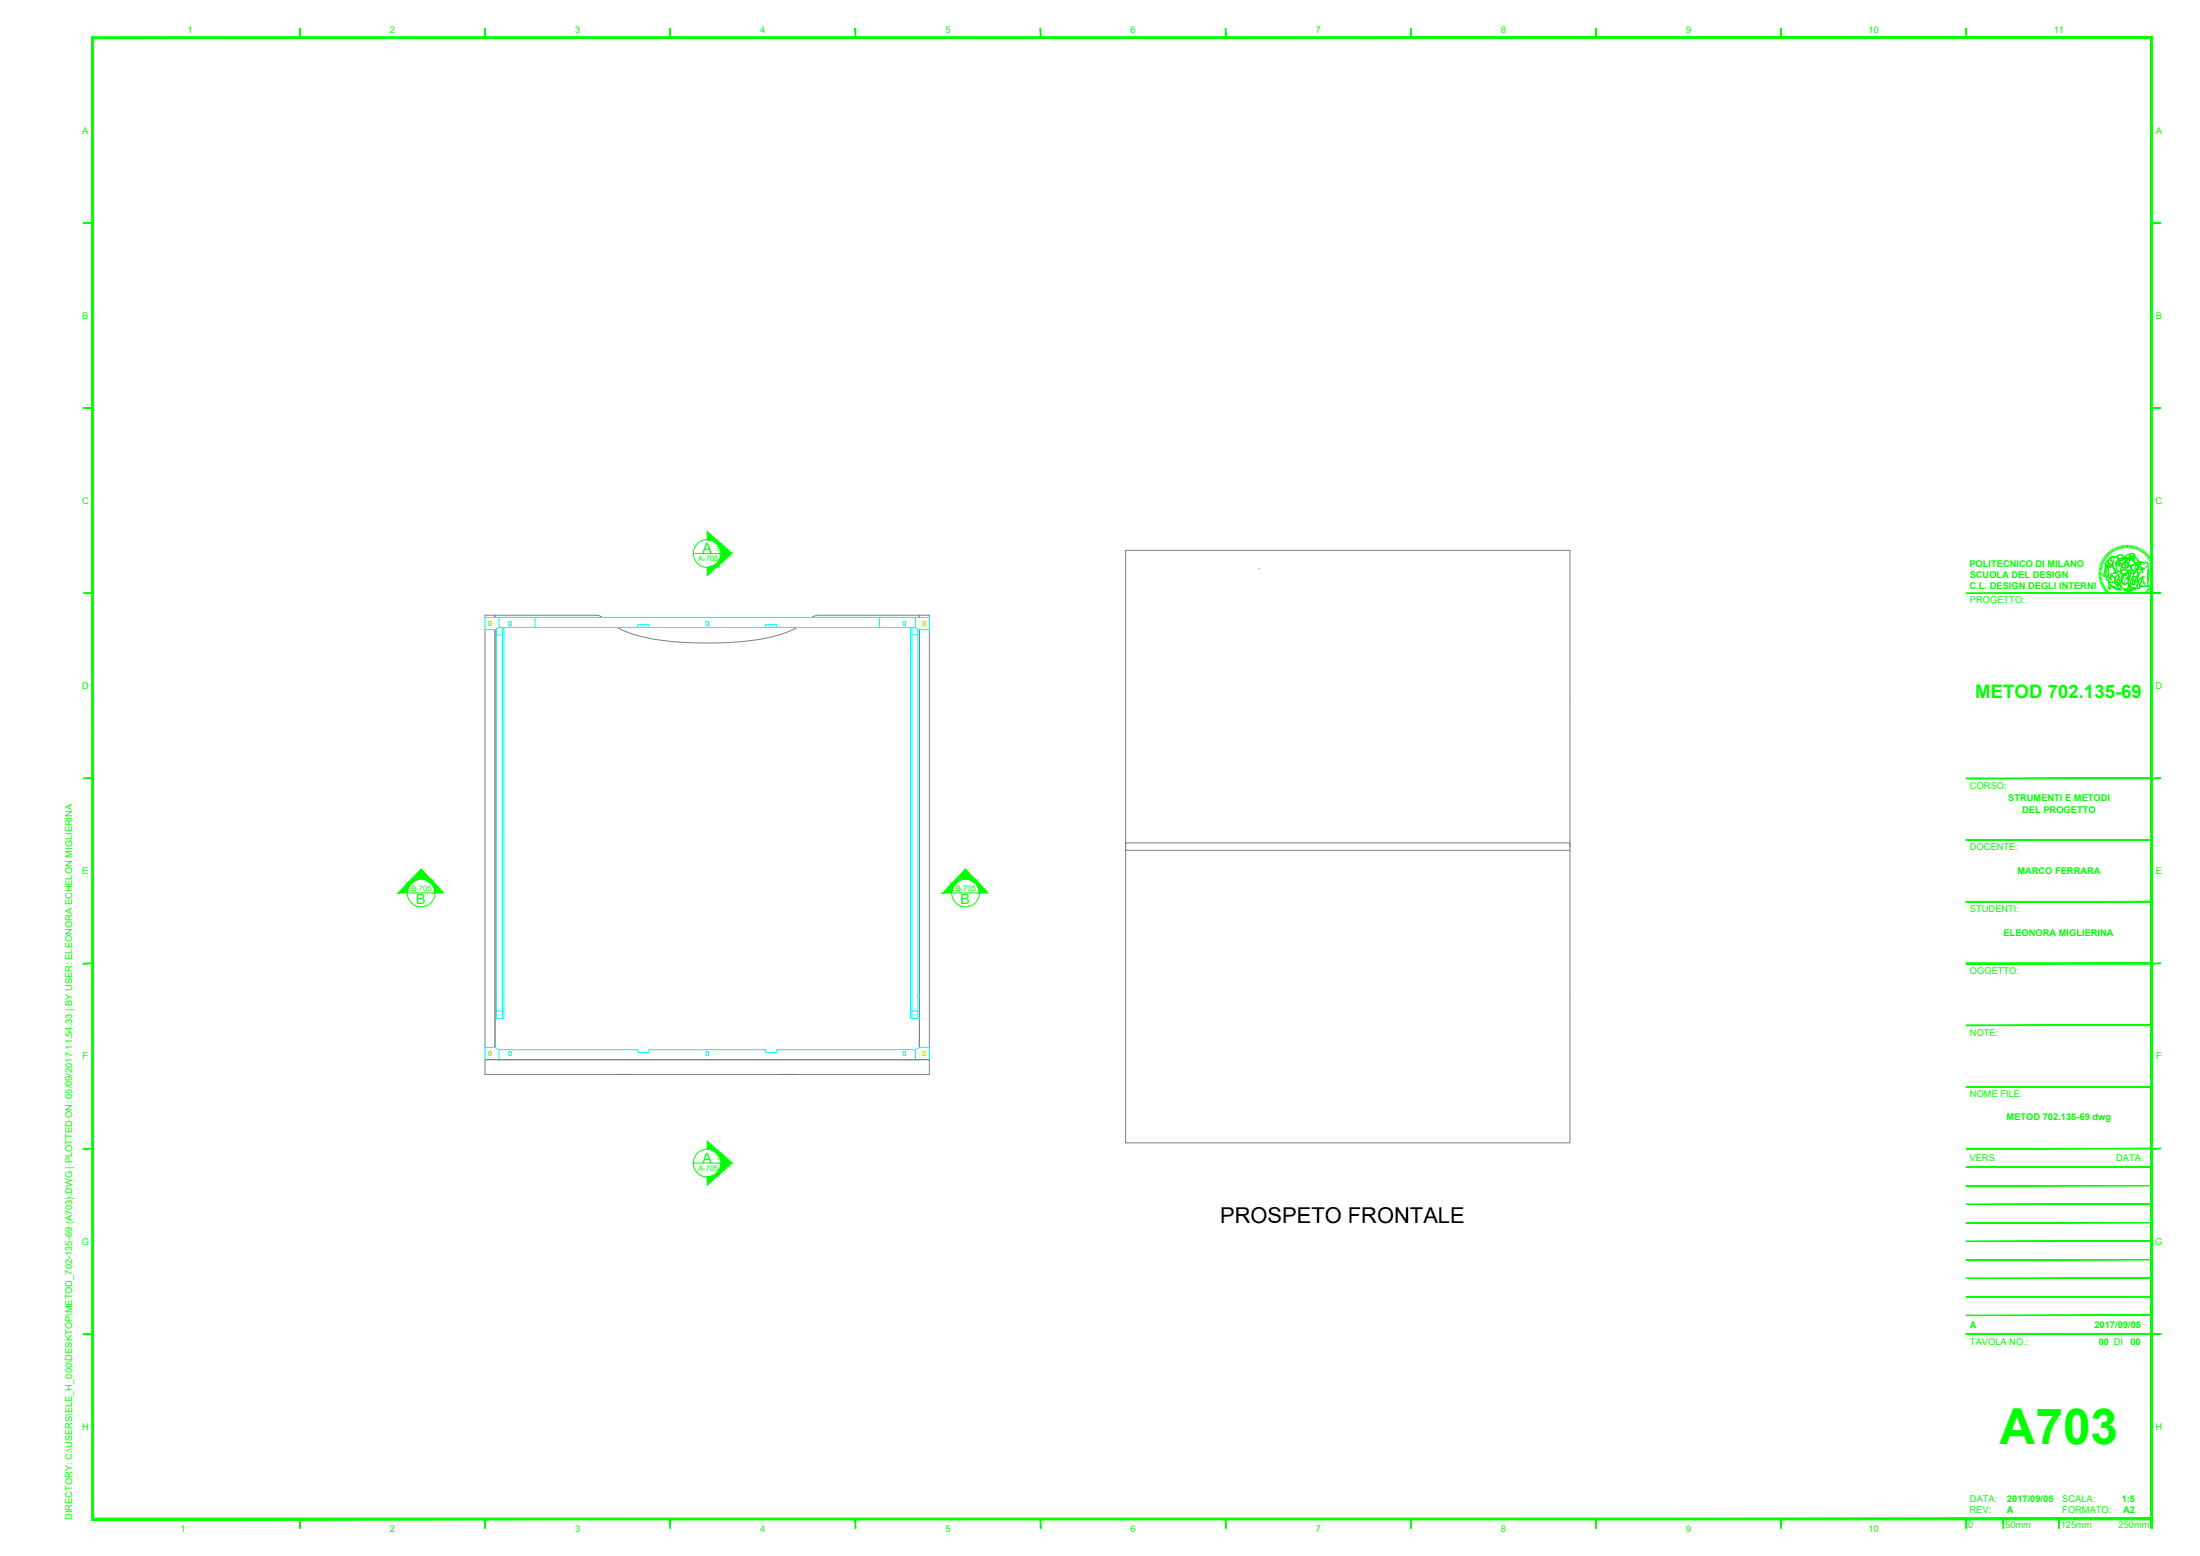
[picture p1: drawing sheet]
<svg xmlns="http://www.w3.org/2000/svg" width="594mm" height="420mm" viewBox="0 0 594 420" stroke-linecap="round" stroke-linejoin="round" font-family="sans-serif">
<!-- layer: A-FURN -->
<path d="M304 148.6h120v160h-120zM340 153.6h.2M133.7 166.1v.6h29l-1.5-.6h-30.2v120h120v-120h-30.3l-1.4 .6h29v-.6M133.7 170v112.8M134.7 169.4h32a40.9 40.9 0 0 0 17.1 4 81.4 81.4 0 0 0 26.5-1.9l3-1.1 2-1h31.9M248.3 170v112.8M424 228.6v-1h-120v2h120M131 286.1h120v4h-120zM167 290.1h4M211 290.1h4" fill="none" stroke="#808080" stroke-width=".27"/>
<!-- layer: meccanismi -->
<g fill="none" stroke="#0ff" stroke-width=".27">
<path d="M132 167.9h.6v1h-.6zM134.1 169.8v1.6M134.7 166.7v2.7h37.5v-.7h3v.7M134.7 169.4l-1 .6h-2.7v-3.3h120v3.3h-2.7l-1.1-.6h-37.5v-.7h-3v.7M134.7 169.4h1.4v105.6h-2.4M134.7 169.4h80.6M135.7 171.4h-1.6v101.6h1.6M135.7 175.4h.4M135.7 169.4v105.6M137.4 167.9h.6v1h-.6zM144.5 166.7v2.7M190.7 167.9h.6v1h-.6z"/>
<path d="M237.5 166.7v2.7M243.9 167.9h.6v1h-.6zM245.9 175.4h.4M246.3 171.4h1.6v103.6M246.3 169.4v105.6M247.2 166.7v2.7h-1.3v105.6h2.4M247.8 169.8v1.6M249.3 167.9h.6v1h-.6zM133.7 269h.4M134.1 273v2M246.3 273h1.6M247.9 269h.4"/>
<path d="M132 284h.6v1h-.6zM134.7 286.1v-2.7h37.5v.8h3v-.8h31.5v.8h3v-.8h37.5v2.7M134.7 283.4l-1-.6h-2.7v3.3h120v-3.3h-2.7l-1.1 .6M137.4 284h.6v1h-.6zM190.7 284h.6l-.1 1h-.5zM243.9 284h.6v1h-.6zM249.3 284h.6v1h-.6z"/>
</g>
<!-- layer: viti -->
<path d="M132 168l.7 .8M132.7 168l-.7 .8M249.3 168l.7 .8M250 168l-.7 .8M132 284l.7 .9M132.7 284l-.7 .9M249.3 284.1l.7 .8M250 284.1l-.7 .8" fill="none" stroke="#ff0" stroke-width=".27"/>
<!-- layer: G-ANNO-DIM -->
<g fill="none" stroke="#0f0" stroke-width=".27">
<path d="M187.2 149.5h7.5M110 241.1h7.5M257 241.1h7.5M187.2 314.1h7.5"/>
<circle cx="191" cy="149.5" r="3.8"/>
<circle cx="113.7" cy="241.1" r="3.8"/>
<circle cx="260.7" cy="241.1" r="3.8"/>
<circle cx="191" cy="314.1" r="3.8"/>
</g>
<g fill="#0f0" stroke="#0f0" stroke-width=".27">
<path d="M113.7 234.6l2.6 2.8h-5.1z"/>
<path d="M260.7 234.6l2.6 2.8h-5.1z"/>
<path d="M191 308.1l2.4 2.2h-2.4z"/>
<path d="M191.5 317.8h1.9z"/>
<path d="M191 143.5l2.4 2.2h-2.4z"/>
<path d="M191.5 153.2h1.9z"/>
<path d="M117.5 241.1l1.7-.5 .5 .5zM117.4 240.6l.1 .5 1.7-.5z"/>
<path d="M107.7 241.1l2.3-.5v.5zM108.2 240.6l-.5 .5 2.3-.5z"/>
<path d="M117.4 240.6l1.3-.6 .5 .6zM117.3 240l.1 .6 1.3-.6z"/>
<path d="M108.2 240.6l1.9-.6-.1 .6zM108.7 240l-.5 .6 1.9-.6z"/>
<path d="M117.3 240l.9-.5 .5 .5zM117.1 239.5l.2 .5 .9-.5z"/>
<path d="M108.7 240l1.6-.5-.2 .5zM109.2 239.5l-.5 .5 1.6-.5z"/>
<path d="M117.1 239.5l.7-.5 .4 .5zM116.8 239l.3 .5 .7-.5z"/>
<path d="M109.2 239.5l1.4-.5-.3 .5zM109.7 239l-.5 .5 1.4-.5z"/>
<path d="M116.8 239l.6-.4 .4 .4zM116.5 238.6l.3 .4 .6-.4z"/>
<path d="M109.7 239l1.3-.4-.4 .4zM110.1 238.6l-.4 .4 1.3-.4z"/>
<path d="M116.5 238.6l.5-.4 .4 .4zM116 238.2l.5 .4 .5-.4z"/>
<path d="M110.1 238.6l1.3-.4-.4 .4zM110.4 238.2l-.3 .4 1.3-.4z"/>
<path d="M116 238.2l.7-.3 .3 .3zM115.6 237.9l.4 .3 .7-.3z"/>
<path d="M110.4 238.2l1.4-.3-.4 .3zM110.4 238.2l1.4-.3h-1.1z"/>
<path d="M115.6 237.9l.9-.3 .2 .3zM115.1 237.6l.5 .3 .9-.3z"/>
<path d="M110.7 237.9l1.6-.3-.5 .3zM110.9 237.6l-.2 .3 1.6-.3z"/>
<path d="M115.1 237.6l1.2-.1 .2 .1zM114.5 237.5l.6 .1 1.2-.1z"/>
<path d="M110.9 237.6l2-.1zM111.1 237.5l-.2 .1 2-.1z"/>
<path d="M114.5 237.5h1.8zM114 237.4h2.3z"/>
<path d="M111.1 237.5l2.3-.1zM111.2 237.4h2.2z"/>
<path d="M264.5 241.1l1.7-.5 .5 .5zM264.4 240.6l.1 .5 1.7-.5z"/>
<path d="M254.7 241.1l2.3-.5v.5zM255.2 240.6l-.5 .5 2.3-.5z"/>
<path d="M264.4 240.6l1.3-.6 .5 .6zM264.3 240l.1 .6 1.3-.6z"/>
<path d="M255.2 240.6l1.9-.6-.1 .6zM255.7 240l-.5 .6 1.9-.6z"/>
<path d="M264.3 240l.9-.5 .5 .5zM264.1 239.5l.2 .5 .9-.5z"/>
<path d="M255.7 240l1.6-.5-.2 .5zM256.2 239.5l-.5 .5 1.6-.5z"/>
<path d="M264.1 239.5l.7-.5 .4 .5zM263.8 239l.3 .5 .7-.5z"/>
<path d="M256.2 239.5l1.4-.5-.3 .5zM256.7 239l-.5 .5 1.4-.5z"/>
<path d="M263.8 239l.6-.4 .4 .4zM263.5 238.6l.3 .4 .6-.4z"/>
<path d="M256.7 239l1.3-.4-.4 .4zM257.1 238.6l-.4 .4 1.3-.4z"/>
<path d="M263.5 238.6l.5-.4 .4 .4zM263 238.2l.5 .4 .5-.4z"/>
<path d="M257.1 238.6l1.3-.4-.4 .4zM257.4 238.2l-.3 .4 1.3-.4z"/>
<path d="M263 238.2l.7-.3 .3 .3zM262.6 237.9l.4 .3 .7-.3z"/>
<path d="M257.4 238.2l1.4-.3-.4 .3zM257.4 238.2l1.4-.3h-1.1z"/>
<path d="M262.6 237.9l.9-.3 .2 .3zM262.1 237.6l.5 .3 .9-.3z"/>
<path d="M257.7 237.9l1.6-.3-.5 .3zM257.9 237.6l-.2 .3 1.6-.3z"/>
<path d="M262.1 237.6l1.2-.1 .2 .1zM261.5 237.5l.6 .1 1.2-.1z"/>
<path d="M257.9 237.6l2-.1zM258.1 237.5l-.2 .1 2-.1z"/>
<path d="M261.5 237.5h1.8zM261 237.4h2.3z"/>
<path d="M258.1 237.5l2.3-.1zM258.2 237.4h2.2z"/>
<path d="M191 310.3l2.4 .1zM191 310.3l2.4 .1z"/>
<path d="M191.5 310.4l2.1 .1zM191.5 310.4l2.1 .1z"/>
<path d="M192.1 310.5l1.7 .2-.2-.2zM192.1 310.5l1.7 .2z"/>
<path d="M192.6 310.7l1.5 .3-.3-.3zM192.6 310.7l1.5 .3h-1z"/>
<path d="M193.1 311l1.4 .3-.4-.3zM193.1 311l1.4 .3h-1z"/>
<path d="M193.5 311.3l1.4 .4-.4-.4zM193.5 311.3l1.4 .4h-1z"/>
<path d="M193.9 311.7l1.5 .5-.5-.5zM193.9 311.7l1.5 .5h-1.2z"/>
<path d="M194.2 312.2l1.8 .5-.6-.5zM194.2 312.2l1.8 .5h-1.5z"/>
<path d="M194.5 312.7l2.1 .5-.6-.5zM194.5 312.7l2.1 .5h-2z"/>
<path d="M194.6 313.2l2.6 .6-.6-.6zM194.6 313.2l2.6 .6h-2.5z"/>
<path d="M194.7 313.8l2.8 .3-.3-.3zM194.7 313.8l2.8 .3h-2.8z"/>
<path d="M194.7 314.1l2.5 .2 .3-.2zM194.7 314.1l2.5 .2h-2.5z"/>
<path d="M194.7 314.3l1.9 .6 .6-.6zM194.7 314.3l1.9 .6h-2z"/>
<path d="M194.6 314.9l1.4 .5 .6-.5zM194.6 314.9l1.4 .5h-1.5z"/>
<path d="M194.5 315.4l.9 .5 .6-.5zM194.5 315.4l.9 .5h-1.2z"/>
<path d="M194.2 315.9l.7 .5 .5-.5zM194.2 315.9l.7 .5h-1z"/>
<path d="M193.9 316.4l.6 .4 .4-.4zM193.9 316.4l.6 .4h-1z"/>
<path d="M193.5 316.8l.6 .4 .4-.4zM193.1 317.2l.4-.4 .6 .4z"/>
<path d="M193.1 317.2l.7 .3 .3-.3zM192.6 317.5l.5-.3 .7 .3z"/>
<path d="M192.6 317.5l1 .1 .2-.1zM192.1 317.6l.5-.1 1 .1z"/>
<path d="M192.1 317.6h1.5zM191.5 317.8h1.9z"/>
<path d="M191 317.8h2.4zM191 317.8h2.4l-2.4 2.3z"/>
<path d="M191 145.7l2.4 .1zM191 145.7l2.4 .1z"/>
<path d="M191.5 145.8l2.1 .1zM191.5 145.8l2.1 .1z"/>
<path d="M192.1 145.9l1.7 .2-.2-.2zM192.1 145.9l1.7 .2h-1.2z"/>
<path d="M192.6 146.1l1.5 .3-.3-.3zM192.6 146.1l1.5 .3h-1z"/>
<path d="M193.1 146.4l1.4 .3-.4-.3zM193.1 146.4l1.4 .3h-1z"/>
<path d="M193.5 146.7l1.4 .4-.4-.4zM193.5 146.7l1.4 .4h-1z"/>
<path d="M193.9 147.1l1.5 .5-.5-.5zM193.9 147.1l1.5 .5h-1.2z"/>
<path d="M194.2 147.6l1.8 .5-.6-.5zM194.2 147.6l1.8 .5h-1.5z"/>
<path d="M194.5 148.1l2.1 .5-.6-.5zM194.5 148.1l2.1 .5h-2z"/>
<path d="M194.6 148.6l2.6 .6-.6-.6zM194.6 148.6l2.6 .6h-2.5z"/>
<path d="M194.7 149.2l2.8 .3-.3-.3zM194.7 149.2l2.8 .3h-2.8z"/>
<path d="M194.7 149.5l2.5 .2 .3-.2zM194.7 149.5l2.5 .2h-2.5z"/>
<path d="M194.7 149.7l1.9 .6 .6-.6zM194.7 149.7l1.9 .6h-2z"/>
<path d="M194.6 150.3l1.4 .5 .6-.5zM194.6 150.3l1.4 .5h-1.5z"/>
<path d="M194.5 150.8l.9 .6 .6-.6zM194.5 150.8l.9 .6h-1.2z"/>
<path d="M194.2 151.4l.7 .4 .5-.4zM194.2 151.4l.7 .4h-1z"/>
<path d="M193.9 151.8l.6 .4 .4-.4zM193.9 151.8l.6 .4h-1z"/>
<path d="M193.5 152.2l.6 .4 .4-.4zM193.1 152.6l.4-.4 .6 .4z"/>
<path d="M193.1 152.6l.7 .3 .3-.3zM192.6 152.9l.5-.3 .7 .3z"/>
<path d="M192.6 152.9l1 .2 .2-.2zM192.1 153.1l.5-.2 1 .2z"/>
<path d="M192.1 153.1h1.5zM191.5 153.2h1.9z"/>
<path d="M191 153.2h2.4zM191 153.2h2.4l-2.4 2.3z"/>
</g>
<!-- layer: G-ANNO-LOGO -->
<g fill="none" stroke="#0f0" stroke-width=".27">
<path d="M566.7 154.5h.7M566.7 154.8h.7M566.8 154.1l.6 .1M566.8 153.8l.7 .1M566.9 153.4l.6 .2M567 153.1l.6 .1M567 152.7l.7 .2M567.1 152.4l.7 .2M567.3 152.1l.6 .2M567.4 151.7l.6 .3M567.4 155.2h-.7M567.4 155.5l-.6 .1"/>
<path d="M567.5 155.8l-.7 .1M567.5 156.1l-.6 .2M567.6 151.4l.6 .3M567.6 156.5l-.7 .1M567.7 156.8l-.7 .2M567.7 151.1l.6 .3M567.8 157.1l-.7 .2M567.9 157.4l-.6 .2M567.9 150.8l.6 .3M568 157.7l-.6 .3M568.1 150.5l.6 .4M568.1 158l-.6 .3"/>
<path d="M568.3 158.3l-.6 .3M568.3 150.2l.6 .4M568.5 158.6l-.6 .3M568.5 149.9l.6 .5M568.6 152.5h.9a.66 .66 0 0 0 1-.1l.1 .6-.3 .1a1.46 1.46 0 0 1-1.7-.5zM568.6 152.5l.1 .4M568.6 158.8l-.5 .4M568.8 149.7l.5 .4M568.8 153l-.2 .4-.2 1.4-.3 .8 .4 .1M568.8 159.1l-.5 .4M569 151.4l.3-.2a.63 .63 0 0 0 .4 1l.8 .3a.8 .8 0 0 1-1.2 .1h-.5l-.3-.3zM569 149.4l.5 .5"/>
<path d="M569 159.4l-.5 .4M569.1 153l.4 .1-.2 .6v2.1a.51 .51 0 0 1-.8-.3l.2-1.8zM569.1 153l-.1 .1a1.64 1.64 0 0 0-.3 1.6l-.2 1 .7 .2M569.3 159.6l-.5 .5M569.3 156.6a.72 .72 0 0 0 .9 .7l.9-.2M569.3 149.2l.5 .5M569.3 151l.3-.2a1.75 1.75 0 0 1 1.7-.5 .86 .86 0 0 0-1 .2 .86 .86 0 0 0-.1 1l.4 .2v.7l-1-.3a.66 .66 0 0 1-.3-1zM569.4 157h.1a1.63 1.63 0 0 0 1.6 .1l.4 1 .2-.2 .3 .4-.2-.6 .3 .5-.1-.5 .4 .2-.2-.3a.66 .66 0 0 1-.5-.9l.2-.3 .4 .2 .3 1a.88 .88 0 0 1-.2 1.2 .88 .88 0 0 1-1.2-.2l-1.6-1zM569.4 157l.1 .5 .8 .7 1.9 .9M569.5 153.1h.4a.93 .93 0 0 1 1.2 .8l.1 .8-.7 .2a.4 .4 0 0 0-.5 .2 .4 .4 0 0 0 .2 .5l-.3 .3a.46 .46 0 0 1-.6-.1 .46 .46 0 0 1 0-.5v-1.6zM569.5 159.8l-.5 .5M569.5 153.1l-.2 .5v2.3"/>
<path d="M569.6 148.9l.4 .6M569.6 157.6l.7 .6 1.4 .6a.77 .77 0 0 0 1.1-.6 .65 .65 0 0 1 0 1 .65 .65 0 0 1-.9 0l-.7-.2-.9-.6a.38 .38 0 0 0-.5 0 .38 .38 0 0 0 0 .5l-.3 .1-.2-.4zM569.6 157.6l-.3 .9 .2 .5h.3l.1-.2-.3-.1 .4-.3h.4a2.39 2.39 0 0 0 2.5 .7l.1-.5-.2-.3M569.8 156.1a.51 .51 0 0 0-.8-.1 .51 .51 0 0 0 .1 .8 .78 .78 0 0 1 .7-.4 .78 .78 0 0 1 .7 .5M569.9 148.7l.4 .6M570 155.8l.4-.3a1.32 1.32 0 0 1 .7 1.6 1.63 1.63 0 0 1-1.6-.1l-.2-.4 .6-.2-.1-.3zM570 155.1l1.6-.4a.34 .34 0 0 1 .2-.4 .34 .34 0 0 1 .3 0h.1a1.13 1.13 0 0 1 1.1 1.2 1.13 1.13 0 0 1-1.3 1l.1-.4a.27 .27 0 0 0 .2-.3 .27 .27 0 0 0-.2-.3 .55 .55 0 0 0-.7 0 .55 .55 0 0 0-.3 .6l-.7-.6h-.4zM570.2 148.5l.3 .6M570.2 150.6l.9-.3a.72 .72 0 0 1 .9 .5 .72 .72 0 0 1-.5 .9 2.42 2.42 0 0 0 .3 2.4l.3 .2a.42 .42 0 0 0-.4 .1 .42 .42 0 0 0-.2 .4 .39 .39 0 0 1-.4-.2 .39 .39 0 0 1 .1-.5l-.6-1.1v-1.3h-.2a.56 .56 0 0 1-.4-.5 .56 .56 0 0 1 .2-.6zM570.3 155.4l.8 .7M570.4 155.5h-.1a.51 .51 0 0 0-.4 .3 .51 .51 0 0 0 0 .6M570.4 148.3l.4 .6"/>
<path d="M570.6 153l-1.9-.1-.2 .4a2.92 2.92 0 0 1-.7 2l.3 .2M570.8 153.4l.2 1.4M570.8 148.1l.3 .6M571 150.6l-.1 .3a2.81 2.81 0 0 0 .2 2.9l.1 .5a.31 .31 0 0 0 0 .4 .31 .31 0 0 0 .4 0 .41 .41 0 0 1 .6-.4l-.1-.1a1.04 1.04 0 0 1-.7-1.4 1.4 1.4 0 0 1 .6-1.7 1 1 0 0 0-1.4-.8l-.4 .1a1.08 1.08 0 0 0-.8 1.7l1.1 .4a.8 .8 0 0 1-1.2 .1l-.7-.1a.96 .96 0 0 1 .6-1.3M571.1 148l.3 .6M571.2 154.7l-.7 .2a.4 .4 0 0 0-.5 .2 .4 .4 0 0 0 .2 .5M571.3 150.3a.85 .85 0 0 0-1 .2 .85 .85 0 0 0-.1 1l.4 .2M571.4 147.8l.3 .7M571.5 155.4h.1a.51 .51 0 0 1 .6 .6l-.5 .7a.76 .76 0 0 0 .6 1v.2l-.3-.2 .1 .5-.3-.5 .2 .6-.3-.4-.2 .2v-.2l-.4-.6a2.15 2.15 0 0 1 .4-1.9zM571.5 151.7l1-.4-.1 .5-1.2 .5zM571.5 155.4h.1a.45 .45 0 0 1 .5 .1 .45 .45 0 0 1 0 .6l-.5 1.1 .8 .7-.4-.2 .1 .5-.3-.5 .1 .6-.2-.4-.2 .2v-.2l-.4-.4a2.25 2.25 0 0 1 .4-2.1zM571.5 152.2l.8-.3 .2 .2a.32 .32 0 0 0-.3 .3 .32 .32 0 0 0 .2 .4l-.6-.1z"/>
<path d="M571.5 152.2l.3 .5 .6 .1M571.7 150.4v-.1a1.14 1.14 0 0 1 1.1-.5 1.14 1.14 0 0 1 .9 .8l-.1 .1a.76 .76 0 0 0-1.1 .2l-.5-.2M571.7 147.7l.3 .6M571.8 150.1l.7-.3 .9 .2a.3 .3 0 0 1 .3 .4 .3 .3 0 0 1-.5 .1h-.1a.77 .77 0 0 1-.8 .3 .77 .77 0 0 1-.6-.6zM572 150.7a.74 .74 0 0 0 1.2-.3l.3 .3-.2 .5-.4 .2-.5-.2-.5 .2zM572.1 147.6l.2 .6M572.2 154.3a1.18 1.18 0 0 1 .8 1.9h-.2M572.3 152.2h.8l-.2 .1-.1 .4a.39 .39 0 0 1-.4 0 .39 .39 0 0 1-.2-.4zM572.3 156.6l.3 1a.81 .81 0 0 1 0 .9 .81 .81 0 0 1-.8 .3M572.3 151.9l.3 .2M572.4 151.6v.2l-1.1 .5M572.4 155.2l-.8 .2"/>
<path d="M572.4 147.5l.2 .6M572.5 151.3l-.4 .5M572.6 154.8l.7 .5M572.7 152.2a.33 .33 0 0 0-.5 .1 .33 .33 0 0 0 .2 .4l.4 .1 .1-.5 .2-.1-.6 .1M572.7 155.3a.69 .69 0 0 1 .1 .9 .69 .69 0 0 1-.9 .2M572.8 154.5a.91 .91 0 0 1 1-.7 .91 .91 0 0 1 .8 .9h-.3l-1.1 .4 .3 .3a.51 .51 0 0 0 .7-.4l.2-.2a.39 .39 0 0 0 .2-.5 .39 .39 0 0 0-.4-.3l-.9-.2-.5 .7-.2-.1 .2-1.1 .3-.2 .2 .2h1.1l.5-.4v-.3l.6 .2 .1 1-.3 .5 .2 .5-.3 .6-.4 .2-.2 .5h-.4l.5 .2v.4l.2-.2-.3 1.1h-.3a.76 .76 0 0 1-1.2-.1l-.4-.4 .4-.6 .2-1.1M572.8 154.3l.6-.5 .9 .2 .4 .6-.8 .3a.56 .56 0 0 1-.6 .3 .56 .56 0 0 1-.5-.5zM572.8 147.4l.1 .7M572.8 157.1l.8 .7M572.9 151.2l.1 .1M573.1 150.8l.1 .1M573.1 153.1l-.4 .5-.1 .8"/>
<path d="M573.1 156.5v1M573.1 147.3l.1 .7M573.1 150.9h.1M573.2 155.1l1.2-.3-.2 .4-.4 .3zM573.2 155.9l-.3 1-.4 .4M573.4 151.9l.2-.1a.95 .95 0 0 1 1 .1 .95 .95 0 0 1 .3 1l-.2 .2-.2-.2a.64 .64 0 0 0 0-.9 .64 .64 0 0 0-.7-.1l.1 .7a.45 .45 0 0 1-.2 .7 .45 .45 0 0 1-.6-.4zM573.5 151l.8-.2a.34 .34 0 0 1 0 .6 .34 .34 0 0 1-.5-.3zM573.5 147.3v.6M573.5 150.7l-.2 .5-.4 .2-.5-.2-.5 .2M573.6 159l1.9-.4 1.2 .2-2 .6zM573.6 159l1.1 .4v.3l-1.1-.4zM573.8 151.8a.77 .77 0 0 1 .9 .6 .77 .77 0 0 1-.6 .9h-.2z"/>
<path d="M573.8 147.2l.1 .7M573.9 150.8a.39 .39 0 0 1 .5-.3 .39 .39 0 0 1 .2 .6l-.1 .1M573.9 156.2l-.3 1.6 1-.2M573.9 155.3v.1M573.9 150.6a.41 .41 0 0 1 .7 0 .41 .41 0 0 1-.1 .6l-.2-.4h-.4zM574 155h.1M574 155.2l.1 .1M574.1 152v.1M574.2 152l-.2 .1M574.2 147.2v.7M574.3 151l-.5-.2-.4 .2 .3 .1a.38 .38 0 0 0 .4 .2 .38 .38 0 0 0 .3-.4l-.2-.1 .1 .3M574.3 156l.3 .1a.45 .45 0 0 1 .1-.5 .45 .45 0 0 1 .4-.1l-.4 1.2v-.4h-.3z"/>
<path d="M574.3 153.3v.7M574.4 154.8a.59 .59 0 0 1-.4 .5 .59 .59 0 0 1-.7-.1M574.4 151.9l.2 .2-.1 .1M574.5 152a.41 .41 0 0 0-.6-.2 .41 .41 0 0 0-.1 .6 .49 .49 0 0 1 .1 .7 .49 .49 0 0 1-.7 .1l-.2-.2 .2-.2a1.02 1.02 0 0 1 1-1.2l.5 .5 .2 .8-.3 .2-.1-.3M574.5 147.2v.7M574.6 152.3l-.2 .1M574.6 152.2l.1 .4-.8 .1M574.6 153l-.3 .3h-.4M574.7 159.4l2-.6v.3l-2 .6zM574.7 159.4v.3M574.7 151.1l.2-.1 .1 .5-.2 .7M574.8 155.6h.1"/>
<path d="M574.8 156.2l-.1 .5 .2-.2M574.8 150.6l.1 .4M574.9 152.6l-.2-.4 .3-.5v-.5l-.1-.2-.2 .1-.1-.4a.55 .55 0 0 1-.4-.7 .55 .55 0 0 1 .7-.4l.4 .1a1.44 1.44 0 0 0-.2 1.5h.2l.1-.5a.39 .39 0 0 0 .2 .4 .39 .39 0 0 0 .5-.2l-.1 .6h.2a.47 .47 0 0 1 .3 .6 .47 .47 0 0 1-.5 .3l-.5 .4M574.9 147.2v.7M574.9 155.9l-.1 .3-.1-.2M574.9 153.6l-.1 1.4M574.9 152.8l.5 .3M575 157.7l.2-.1 .1 1-.2-.5-.4 .7zM575.1 154.8l-.4 .3v.5M575.2 155.4l-.4 .2-.2 .5h-.4l.5 .2M575.2 153.7l-.4 .9M575.3 149.7a.83 .83 0 0 0-1.2 .7"/>
<path d="M575.3 147.3l-.1 .6M575.3 150.7h.1a.38 .38 0 0 0 .2 .4 .38 .38 0 0 0 .5-.2M575.4 149.6a.71 .71 0 0 1 1.1 .5v.7l-.4 .8v-.7l.2-.4a.38 .38 0 0 0-.1-.5 .38 .38 0 0 0-.5 .1l-.3 .3-.1 .8-.2-.1a1.32 1.32 0 0 1 .3-1.5zM575.4 149.6a.72 .72 0 0 1 .8 0 .72 .72 0 0 1 .3 .8l-.4 1.2 .2-1.3a.44 .44 0 0 0-.5-.3 .44 .44 0 0 0-.4 .3l-.1 .9h-.2v-.1a1.29 1.29 0 0 1 .3-1.5zM575.5 152.8a1.35 1.35 0 0 1 2 .1 1.39 1.39 0 0 1-1.4 1.4l-.6-.6zM575.5 150.4l.2 .1M575.5 150.2l.3-.1a.33 .33 0 0 1 .4-.1 .33 .33 0 0 1 .1 .5l-.2 .4a.45 .45 0 0 1-.7-.1 .45 .45 0 0 1 .1-.6zM575.5 154.8l.9-.1-.5 1.2-.6 1v.7l-.3 .1-.3 .5-.1-.9zM575.5 154.8l-.9 2.5 .2 1 .4-.7 .2 1.4-.3-.9-.4 1 .1-.8M575.6 150.9h.1M575.6 153.8l-.3 .4 .1 .6 1-.2 .5-.6M575.6 147.3l-.1 .7"/>
<path d="M575.6 150.5h.1M575.7 150.8h.1M576 147.4l-.2 .6M576 150.6l.2 .1M576 155.7l.8-.1-.2 .8a1.07 1.07 0 0 0-.2 1.4l-.5 .1-.2-.2zM576 150.6v.1M576.2 151.4l.4 .7M576.3 153.9h.1M576.3 147.5l-.2 .6M576.3 152.3l.9-.4 1-.1-.7 .9zM576.4 154.7l-.5 1.2-.6 1-.1 .8M576.4 153.9h-.3"/>
<path d="M576.5 150.4l.5 .4 .7 .9-.4 .1a.64 .64 0 0 1-.9 .1 .64 .64 0 0 1 0-1zM576.5 150.4l.5 .4 .4 .7M576.5 154.1l-.1 .1M576.6 147.5l-.2 .7M576.7 158.8v.3l-2 .6-1.1-.4v-.3l1.1 .4 2-.6a6 6 0 0 0-3.1 .2M576.8 155.7l-.1 .7a1.07 1.07 0 0 0-.3 1.4l-.5 .1-.2-.2 .3-1.9M577 147.7l-.2 .6M577 153.7l.3 .1-.1 1.8-1.2 .2 .3-1.2zM577.1 153.5l-.2 .4M577.1 152.5l.3 .1 .1 .4M577.1 151.3l.5 .4M577.2 155.6l-1.2 .2"/>
<path d="M577.2 157l-.1 .2 .3 .2M577.3 147.8l-.2 .6M577.3 153.8l-.1 .5a2.74 2.74 0 0 1-.4 2.2l-.1 .6 .4 1.1M577.5 156.7l1.1-1-.2 1-.6 1.2v.4a.44 .44 0 0 1-.1 .6 .44 .44 0 0 1-.6-.1zM577.5 152.7a1.04 1.04 0 0 1 .6-.9 1.04 1.04 0 0 1 1.1 .2 .56 .56 0 0 1 .8 .1 .56 .56 0 0 1-.2 .8 1.22 1.22 0 0 1-1.1 .8 1.22 1.22 0 0 1-1.1-.7M577.5 153l-.5 .8a.78 .78 0 0 1-1.4 0 .84 .84 0 0 1 .1-1 .84 .84 0 0 1 .8-.3l.2 .2-.2 .5 .1 .4a.63 .63 0 0 0 .5-.9l-.7-.3h-.3a.76 .76 0 0 0-.6 .9M577.6 154.5v.6M577.6 147.9l-.3 .6M578 148.1l-.4 .6M578 153.7l-.9 .1M578.1 157.9l.5 .4M578.3 151.8l-1.1 .1-.9 .4"/>
<path d="M578.3 148.3l-.4 .6M578.4 156.7l.9 .9M578.5 151.9h.6a.61 .61 0 0 1 .7 .1 .61 .61 0 0 1 .1 .8 8.2 8.2 0 0 1 .1 4.8l.2 .7h-2.4l.8-2.6-1.5 1.4 .4-1.7a2.2 2.2 0 0 1 1.5-1.8 .9 .9 0 0 1-1-.7 .9 .9 0 0 1 .5-1zM578.5 153.7l-1 1.7-.4 1.7 1.5-1.4 .5-.1M578.5 151.8v.1a.9 .9 0 0 0-.5 1 .9 .9 0 0 0 1 .7M578.6 148.5l-.4 .5M578.6 155.7l-.2 1-.6 1.2v.4a.37 .37 0 0 1-.3 .6 .37 .37 0 0 1-.3-.6l.3-1.5M578.7 153.7l-.3 1M578.8 157.2a1.1 1.1 0 0 0 .7 1.1M578.9 148.6l-.4 .6M579.1 152.2l-.3 .3M579.1 148.9l-.4 .5"/>
<path d="M579.2 159.9l.5 .5M579.4 149.1l-.4 .5M579.4 159.7l.5 .5M579.6 159.5l.5 .4M579.7 149.3l-.5 .5M579.8 159.2l.6 .5M579.9 153.9l.1 3.3M580 152.8l.1 .6a9.7 9.7 0 0 1-.1 4.1l.2 .8h-2.4M580 149.6l-.6 .5M580 159l.6 .4M580.2 149.9l-.5 .4M580.2 158.7l.6 .4"/>
<path d="M580.4 158.4l.6 .4M580.4 150.1l-.5 .5M580.6 158.2l.6 .3M580.6 150.4l-.5 .4M580.7 157.9l.6 .3M580.8 150.7l-.6 .4M580.8 157.6l.7 .2M581 157.3l.6 .2M581 151l-.6 .4M581.1 156.9l.6 .3M581.2 156.6l.6 .2M581.2 151.3l-.6 .4"/>
<path d="M581.2 156.3l.7 .2M581.3 156l.7 .1M581.3 155.7l.7 .1M581.3 151.7l-.6 .2M581.4 155.1h.6M581.4 154.8h.6M581.4 155.4h.6M581.5 152l-.6 .2M581.6 152.3l-.6 .2M581.7 152.6l-.6 .2M581.8 153l-.6 .2M581.9 153.3l-.7 .2"/>
<path d="M582 153.7l-.7 .1M582 154l-.7 .1M582 154.4h-.6M569.7 160.1l-.4 .5M570 160.3l-.5 .5M570.2 160.5l-.4 .5M570.5 160.6l-.4 .6M570.8 160.8l-.4 .6M571 161l-.3 .6M571.3 161.1l-.3 .6M571.6 161.3l-.2 .6M571.9 161.4l-.2 .6"/>
<path d="M572.2 161.5l-.2 .7M572.5 161.6l-.1 .7M572.9 161.7l-.2 .6M573.2 161.7l-.1 .7M573.5 161.8l-.1 .7M573.8 161.8v.7M574.2 161.9l-.1 .6M574.5 161.9v.6M574.8 161.9v.6M575.1 161.8l.1 .7M575.4 161.8l.1 .6M575.8 161.7l.1 .7"/>
<path d="M576.1 161.6l.1 .7M576.4 161.6l.2 .6M576.7 161.5l.2 .6M577 161.3l.3 .7M577.3 161.2l.3 .6M577.6 161.1l.3 .6M577.9 160.9l.3 .6M578.2 160.8l.3 .5M578.4 160.6l.4 .5M578.7 160.4l.4 .5M579 160.2l.4 .5"/>
</g>
<!-- layer: G-ANNO-TTLB -->
<g fill="#fff" stroke="#fff" stroke-width=".27">
<path d="M556 160.2l30.7 4.3-5.7-4.3zM556 160.2l30.7 4.3h-30.7z"/>
<path d="M581 145.7h5.7l-5.7 14.5zM586.7 145.7l-5.7 14.5 5.7 4.3z"/>
</g>
<path d="M556 160.2h25v-14.5h5.7v18.8h-30.7z" fill="none" stroke="#fff" stroke-width=".27"/>
<g fill="#0f0" stroke="#0f0" stroke-width=".27">
<path d="M581 360.2h2.5v-.1zM581 360.1h2.5l-2.5 .1z"/>
<path d="M531 360.1v.1l50-.1zM531 360.2l50-.1v.1z"/>
<path d="M531 360.1v.1l50-.1zM531 360.2l50-.1v.1z"/>
<path d="M531 355.1h50zM531 355.2l50-.1z"/>
<path d="M531 350.1h50zM531 350.2l50-.1z"/>
<path d="M531 345.1h50zM531 345.2l50-.1z"/>
<path d="M531 340.1h50zM531 340.2l50-.1z"/>
<path d="M531 335.1h50zM531 335.2l50-.1z"/>
<path d="M531 330.1h50zM531 330.2l50-.1z"/>
<path d="M531 325.1h50zM531 325.2l50-.1z"/>
<path d="M531 320.1h50zM531 320.2l50-.1z"/>
<path d="M531 226.9h50v-.1zM531 226.8h50l-50 .1z"/>
<path d="M531 243.6h50v-.2zM531 243.4h50l-50 .2z"/>
<path d="M531 243.4v.2l50-.2zM531 243.6l50-.2v.2z"/>
<path d="M531 260.1v.2l50-.2zM531 260.3l50-.2v.2z"/>
<path d="M531 160.3h50v-.2zM531 160.1h50l-50 .2z"/>
<path d="M531 260.1v.2l50-.2zM531 260.3l50-.2v.2z"/>
<path d="M531 276.7v.2l50-.2zM531 276.9l50-.2v.2z"/>
<path d="M531 260.1v.2l50-.2zM531 260.3l50-.2v.2z"/>
<path d="M531 260.1v.2l50-.2zM531 260.3l50-.2v.2z"/>
<path d="M531 210.3h50v-.2zM531 210.1h50l-50 .2z"/>
<path d="M531 293.4v.2l50-.2zM531 293.6l50-.2v.2z"/>
<path d="M531 293.4v.2l50-.2zM531 293.6l50-.2v.2z"/>
<path d="M531 315.1h50zM531 315.2l50-.1z"/>
<path d="M531 310.1v.2l50-.2zM531 310.3l50-.2v.2z"/>
<path d="M581 360.2h2.5v-.1zM581 360.1h2.5l-2.5 .1z"/>
<path d="M430.9 7.7l.2 2.5v-2.5zM430.9 7.7l.2 2.5h-.2z"/>
<path d="M25.2 10.4h555.5l.5-.5zM24.8 9.9h556.4l-556 .5zM24.8 9.9l.4 400v-399.5zM24.8 9.9l.4 400-.4 .5zM25.2 409.9l-.4 .5 555.9-.5zM24.8 410.4l555.9-.5 .5 .5zM580.7 10.4v399.5l.5 .5zM580.7 10.4l.5-.5v400.5z"/>
<path d="M380.9 7.7l.2 2.5v-2.5zM380.9 7.7l.2 2.5h-.2z"/>
<path d="M480.9 7.7l.2 2.5v-2.5zM480.9 7.7l.2 2.5h-.2z"/>
<path d="M530.9 7.7l.2 2.5v-2.5zM530.9 7.7l.2 2.5h-.2z"/>
<path d="M22.5 110.3h2.5v-.2zM22.5 110.1h2.5l-2.5 .2z"/>
<path d="M22.5 60.3h2.5v-.2zM22.5 60.1h2.5l-2.5 .2z"/>
<path d="M22.5 210.3h2.5v-.2zM22.5 210.1h2.5l-2.5 .2z"/>
<path d="M22.5 260.3h2.5v-.2zM22.5 260.1h2.5l-2.5 .2z"/>
<path d="M22.5 310.3h2.5v-.2zM22.5 310.1h2.5l-2.5 .2z"/>
<path d="M22.5 360.2h2.5v-.1zM22.5 360.1h2.5l-2.5 .1z"/>
<path d="M22.5 160.3h2.5v-.2zM22.5 160.1h2.5l-2.5 .2z"/>
<path d="M330.9 7.7l.2 2.5v-2.5zM330.9 7.7l.2 2.5h-.2z"/>
<path d="M280.9 7.7l.2 2.5v-2.5zM280.9 7.7l.2 2.5h-.2z"/>
<path d="M230.9 7.7l.2 2.5v-2.5zM230.9 7.7l.2 2.5h-.2z"/>
<path d="M180.9 7.7l.2 2.5v-2.5zM180.9 7.7l.2 2.5h-.2z"/>
<path d="M130.9 7.7l.2 2.5v-2.5zM130.9 7.7l.2 2.5h-.2z"/>
<path d="M80.9 7.7l.2 2.5v-2.5zM80.9 7.7l.2 2.5h-.2z"/>
<path d="M581 110.3h2.5v-.2zM581 110.1h2.5l-2.5 .2z"/>
<path d="M581 60.3h2.5v-.2zM581 60.1h2.5l-2.5 .2z"/>
<path d="M581 210.3h2.5v-.2zM581 210.1h2.5l-2.5 .2z"/>
<path d="M581 260.3h2.5v-.2zM581 260.1h2.5l-2.5 .2z"/>
<path d="M581 310.3h2.5v-.2zM581 310.1h2.5l-2.5 .2z"/>
<path d="M581 360.2h2.5v-.1zM581 360.1h2.5l-2.5 .1z"/>
<path d="M581 160.3h2.5v-.2zM581 160.1h2.5l-2.5 .2z"/>
<path d="M430.9 410.2l.2 2.5v-2.5zM430.9 410.2l.2 2.5h-.2z"/>
<path d="M380.9 410.2l.2 2.5v-2.5zM380.9 410.2l.2 2.5h-.2z"/>
<path d="M480.9 410.2l.2 2.5v-2.5zM480.9 410.2l.2 2.5h-.2z"/>
<path d="M530.9 410.2l.2 2.5v-2.5zM530.9 410.2l.2 2.5h-.2z"/>
<path d="M330.9 410.2l.2 2.5v-2.5zM330.9 410.2l.2 2.5h-.2z"/>
<path d="M280.9 410.2l.2 2.5v-2.5zM280.9 410.2l.2 2.5h-.2z"/>
<path d="M230.9 410.2l.2 2.5v-2.5zM230.9 410.2l.2 2.5h-.2z"/>
<path d="M180.9 410.2l.2 2.5v-2.5zM180.9 410.2l.2 2.5h-.2z"/>
<path d="M130.9 410.2l.2 2.5v-2.5zM130.9 410.2l.2 2.5h-.2z"/>
<path d="M80.9 410.2l.2 2.5v-2.5zM80.9 410.2l.2 2.5h-.2z"/>
<path d="M530.9 410.2v2.5h.2zM530.9 410.2h.2v2.5z"/>
<path d="M540.9 410.2l.2 2.5v-2.5zM540.9 410.2l.2 2.5h-.2z"/>
<path d="M555.9 410.2l.2 2.5v-2.5zM555.9 410.2l.2 2.5h-.2z"/>
<path d="M580.7 410.2l.5 2.5v-2.5zM580.7 410.2l.5 2.5h-.5z"/>
</g>
<text font-size="13.4" fill="#0f0" x="539.9" y="390">A703</text>
<text font-size="5.9" x="329.5" y="330.3">PROSPETO FRONTALE</text>
<text font-size="5" fill="#0f0" x="533.4" y="188.4">METOD 702.135-69</text>
<g font-size="3.8" fill="#0f0">
<text x="189.7" y="149.3">A</text>
<text x="112.4" y="244.2">B</text>
<text x="259.4" y="244.2">B</text>
<text x="189.7" y="313.9">A</text>
</g>
<g font-size="2.5" fill="#0f0">
<text x="50.6" y="9">1</text>
<text x="105.3" y="9">2</text>
<text x="155.3" y="9">3</text>
<text x="205.3" y="9">4</text>
<text x="255.3" y="9">5</text>
<text x="305.3" y="9">6</text>
<text x="355.3" y="9">7</text>
<text x="405.3" y="9">8</text>
<text x="455.3" y="9">9</text>
<text x="504.6" y="9">10</text>
<text x="554.6" y="9">11</text>
<text x="22.2" y="36.1">A</text>
<text x="582.1" y="36.1">A</text>
<text x="22.2" y="86.1">B</text>
<text x="582.1" y="86.1">B</text>
<text x="22.2" y="136.1">C</text>
<text x="582" y="136.1">C</text>
<text x="531.8" y="153.1">POLITECNICO DI MILANO</text>
<text x="531.9" y="159.2">C.L. DESIGN DEGLI INTERNI</text>
<text x="531.9" y="156.1">SCUOLA DEL DESIGN</text>
<text x="532" y="163">PROGETTO:</text>
<text x="22.2" y="186.1">D</text>
<text x="582" y="186.1">D</text>
<text x="532" y="213">CORSO:</text>
<text x="542.3" y="216.4">STRUMENTI E METODI</text>
<text x="546.1" y="219.4">DEL PROGETTO</text>
<text x="532" y="229.6">DOCENTE:</text>
<text x="22.2" y="236.1">E</text>
<text x="544.8" y="236.1">MARCO FERRARA</text>
<text x="582.1" y="236.1">E</text>
<text x="532" y="246.3">STUDENTI:</text>
<text x="541" y="252.7">ELEONORA MIGLIERINA</text>
<text x="532" y="262.9">OGGETTO:</text>
<text x="532" y="279.6">NOTE:</text>
<text x="22.3" y="286.1">F</text>
<text x="582.2" y="286.1">F</text>
<text x="532" y="296.3">NOME FILE:</text>
<text x="541.9" y="302.5">METOD 702.135-69 dwg</text>
<text x="531.8" y="313.6">VERS</text>
<text x="571.5" y="313.6">DATA</text>
<text x="22.1" y="336.1">G</text>
<text x="582" y="336.1">G</text>
<text x="532" y="358.6">A</text>
<text x="565.6" y="358.6">2017/09/05</text>
<text x="532" y="363.1">TAVOLA NO.:</text>
<text x="566.7" y="363.1">00 DI</text>
<text x="575.3" y="363.1">00</text>
<text x="22.2" y="386.1">H</text>
<text x="582" y="386.1">H</text>
<text x="532" y="405.6">DATA:</text>
<text x="542" y="405.5">2017/09/05</text>
<text x="556.9" y="405.6">SCALA:</text>
<text x="572.9" y="405.5">1:5</text>
<text x="19.5" y="410.4" transform="rotate(-90 19.5 410.4)">DIRECTORY: C:\USERS\ELE_H_000\DESKTOP\METOD_702-135-69 (A703).DWG | PLOTTED ON: 05/09/2017 11.54.33 | BY USER: ELEONORA ECHELON MIGLIERINA</text>
<text x="48.8" y="413.6">1</text>
<text x="105.3" y="413.6">2</text>
<text x="155.3" y="413.6">3</text>
<text x="205.3" y="413.6">4</text>
<text x="255.3" y="413.6">5</text>
<text x="305.3" y="413.6">6</text>
<text x="355.3" y="413.6">7</text>
<text x="405.3" y="413.6">8</text>
<text x="455.3" y="413.6">9</text>
<text x="504.6" y="413.6">10</text>
<text x="531.5" y="412.7">0</text>
<text x="531.9" y="408.5">REV:</text>
<text x="541.5" y="412.7">50mm</text>
<text x="542" y="408.6">A</text>
<text x="556.5" y="412.7">125mm</text>
<text x="556.9" y="408.6">FORMATO:</text>
<text x="572.1" y="412.7">250mm</text>
<text x="573.3" y="408.6">A2</text>
</g>
<g font-size="2.1" fill="#0f0">
<text x="188.5" y="151.6">A-705</text>
<text x="111.1" y="240.6">B-705</text>
<text x="258.1" y="240.6">B-705</text>
<text x="188.5" y="316.2">A-705</text>
</g>
</svg>
